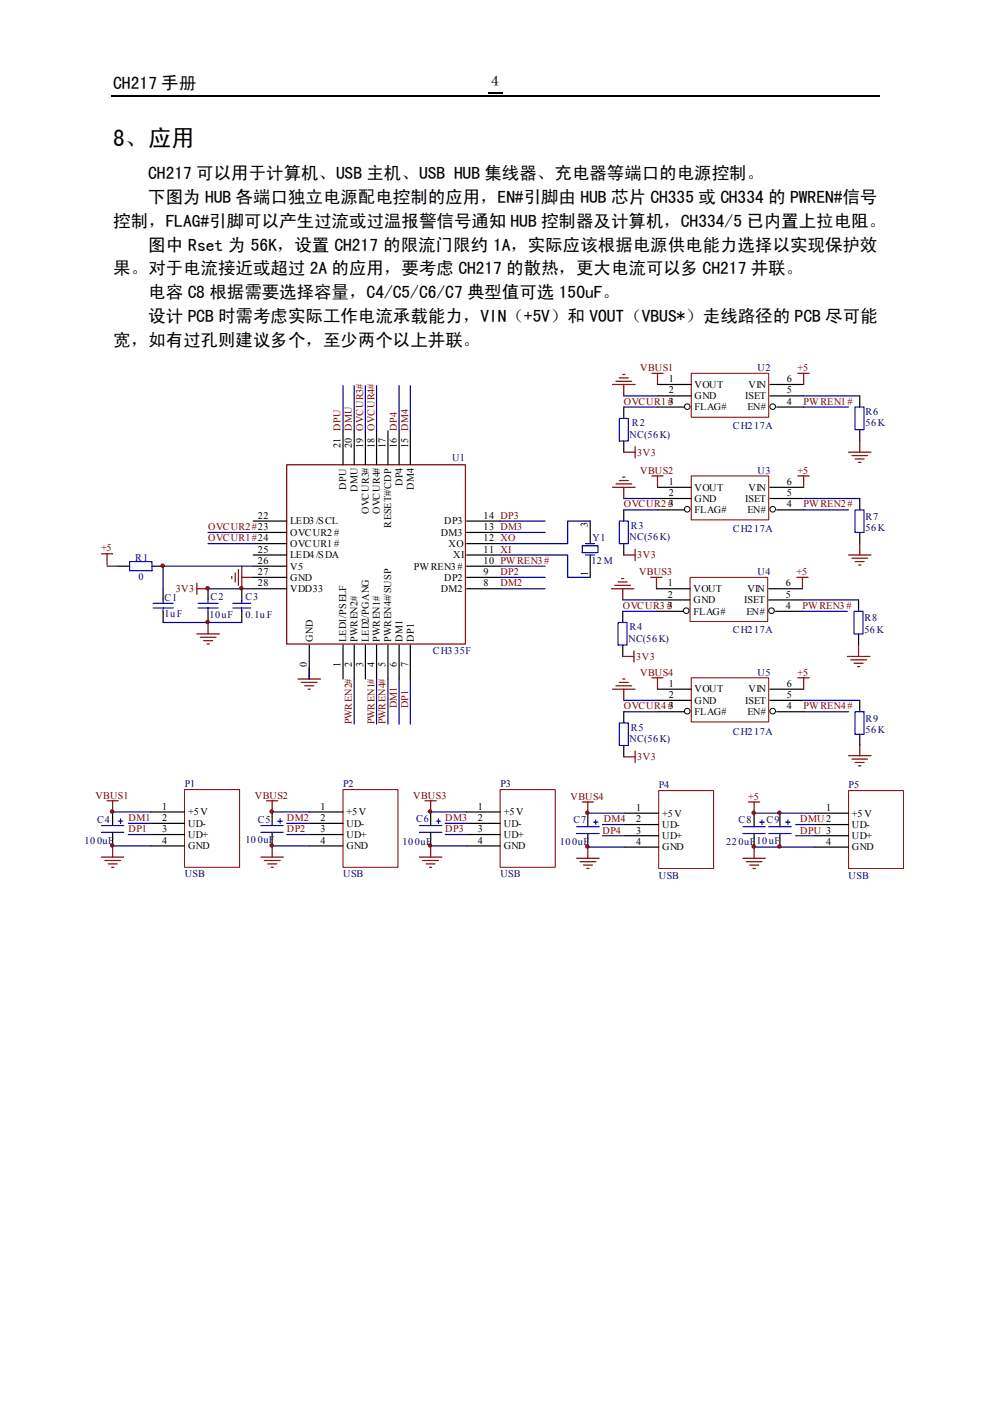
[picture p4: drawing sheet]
<svg xmlns="http://www.w3.org/2000/svg" width="210mm" height="297mm" viewBox="0 0 210 297" stroke-linecap="round" stroke-linejoin="round" font-family="sans-serif">
<path d="M103.4 19.7h3.2M23.5 20.3h163" fill="none" stroke="#000" stroke-width=".25"/>
<path d="M17.9 76.8h173.7v109.7h-173.7z" fill-rule="evenodd" fill="#fff"/>
<g fill="none" stroke="#800000" stroke-width=".25">
<path d="M132 79.4h.5M138.2 79.1h2.4M139.4 79.1v2.4M169.2 79.1h2.4M170.4 79.1v2.4M60.8 98.5h37.9v38.1h-37.9zM129.9 81.5h4.8M130.6 80.8h3.3M131.3 80.1h1.9M132.2 95.9h2.5M132.2 81.5v2.4M134.7 94.7v2.4"/>
<path d="M179.9 95.9h4.8M180.6 96.6h3.3M181.3 97.3h1.9M182 98h.5M182.3 93.5v2.4M21.5 117.4h2.4M22.7 117.4v2.4M129.9 103.3h4.8M130.6 102.6h3.3M131.3 101.9h1.9M132 101.2h.5M132.2 117.7h2.5"/>
<path d="M132.2 103.3v2.4M134.7 116.4v2.5M138.2 100.9h2.4M139.4 100.9v2.4M169.2 100.9h2.4M170.4 100.9v2.4M179.9 117.7h4.8M180.6 118.3h3.3M181.3 119.1h1.9M182 119.8h.5M182.3 115.3v2.4M41.7 124.8h2.4"/>
<path d="M41.7 134.4h4.8M41.7 123.6v2.4M42.5 135.1h3.3M43.2 135.8h1.9M43.9 136.6h.5M44.1 132v2.4M49.1 122.2v.5M49.9 121.5v1.9M50.5 120.8v3.3M51.3 122.4h2.4M51.3 120v4.8M129.6 124.8h4.8"/>
<path d="M130.3 124.1h3.4M131.1 123.4h1.9M131.8 122.7h.4M132 139.2h2.4M132 124.8v2.4M134.4 138v2.4M138 122.4h2.4M139.2 122.4v2.4M169 122.4h2.3M170.1 122.4v2.4M179.7 139.2h4.7M180.4 139.9h3.3"/>
<path d="M182 136.8v2.4M63.2 144h4.7M63.9 144.7h3.3M64.6 145.4h1.9M65.3 146.1h.5M65.6 141.5v2.5M129.9 146.1h4.8M130.6 145.4h3.3M131.3 144.7h1.9M132 144h.5M132.2 146.1v2.4M134.7 159.2v2.5"/>
<path d="M138.2 143.7h2.4M139.4 143.7v2.4M169.2 143.7h2.4M170.4 143.7v2.4M181.1 140.6h1.9M181.8 141.3h.5M182.3 157.8v2.4M22.7 169.8h2.4M23.9 169.8v2.4M23.9 179.4v2.3M56.5 169.8h2.4M57.7 169.8v2.4"/>
<path d="M57.7 179.4v2.3M90.1 169.8h2.4M91.3 169.8v2.4M91.3 179.4v2.3M123.4 170h2.4M124.6 170v2.4M124.6 179.6v2.4M132.2 160.5h2.5M158.7 170h2.4M159.9 170v2.4M159.9 179.6v2.4M179.9 160.2h4.8"/>
<path d="M180.6 160.9h3.3M181.3 161.7h1.9M182 162.4h.5M21.5 181.7h4.7M22.2 182.4h3.4M22.9 183.2h1.9M23.7 183.9h.4M55.3 181.7h4.8M56 182.4h3.4M56.8 183.2h1.9M57.5 183.9h.5M88.9 181.7h4.8"/>
<path d="M89.6 182.4h3.4M90.3 183.2h1.9M91.1 183.9h.4M122.3 182h4.7M123 182.7h3.3M123.7 183.4h1.9M124.4 184.1h.5M157.5 182h4.8M158.2 182.7h3.3M159 183.4h1.9M159.6 184.1h.5"/>
</g>
<g fill="none" stroke="#000" stroke-width=".25">
<path d="M72.7 91.3v7.2M75.1 91.3v7.2M77.5 91.3v7.2M79.8 91.3v7.2M82.3 91.3v7.2M84.6 91.3v7.2M87 91.3v7.2M132.2 86.3v2.4M132.2 93.5v2.4M139.4 86.3h5.7M139.4 81.5h7.2M139.4 83.9h7.2"/>
<path d="M163.2 81.5h7.2M163.2 83.9h7.2M164.7 86.3h5.7M182.3 83.9v2.4M182.3 91.1v2.4M53.7 112.9h7.1M53.7 117.7h7.1M53.7 115.3h7.1M53.7 110.5h7.1M98.9 112.9h7.1M98.9 117.7h7.1M98.9 115.3h7.1"/>
<path d="M98.9 110.5h7.1M125.1 110.5v4.8M125.1 117.7v4.7M132.2 108.1v2.4M132.2 115.3v2.4M139.4 108.1h5.7M139.4 103.3h7.2M139.4 105.7h7.2M163.2 103.3h7.2M163.2 105.7h7.2M164.7 108.1h5.7M182.3 105.7v2.4"/>
<path d="M182.3 112.9v2.4M25.1 120h2.4M32.2 120h2.4M34.6 124.8v2.4M34.6 129.6v2.4M44.1 124.8v2.4M44.1 129.6v2.4M51.3 124.8v2.4M51.3 129.6v2.4M53.7 120h7.1M53.7 124.8h7.1M53.7 122.4h7.1"/>
<path d="M65.6 136.8v7.2M72.7 136.8v7.2M75.1 136.8v7.2M77.5 136.8v7.2M79.8 136.8v7.2M82.3 136.8v7.2M84.6 136.8v7.2M87 136.8v7.2M98.9 120h7.1M98.9 124.8h7.1M98.9 122.4h7.1M132 129.6v2.4"/>
<path d="M132 136.8v2.4M139.2 129.6h5.7M139.2 124.8h7.1M139.2 127.2h7.1M163 124.8h7.1M163 127.2h7.1M164.4 129.6h5.7M182 127.2v2.4M182 134.4v2.4M132.2 150.9v2.4M132.2 158.1v2.4M139.4 150.9h5.7"/>
<path d="M139.4 146.1h7.2M139.4 148.5h7.2M163.2 146.1h7.2M163.2 148.5h7.2M164.7 150.9h5.7M182.3 148.5v2.4M182.3 155.7v2.4M23.9 172.2v2.8M23.9 176.5v2.9M32 172.2h7.1M32 179.4h7.1M32 176.9h7.1"/>
<path d="M32 174.6h7.1M57.7 172.2v2.8M57.7 176.5v2.9M65.6 172.2h7.1M65.6 179.4h7.1M65.6 176.9h7.1M65.6 174.6h7.1M91.3 172.2v2.8M91.3 176.5v2.9M98.9 172.2h7.1M98.9 179.4h7.1M98.9 176.9h7.1"/>
<path d="M98.9 174.6h7.1M124.6 172.4v2.9M124.6 176.7v2.9M132.5 172.4h7.2M132.5 179.6h7.2M132.5 177.2h7.2M132.5 174.8h7.2M159.9 172.4v2.9M159.9 176.7v2.9M165.4 172.4v2.9M165.4 176.7v2.9M172.8 172.4h7.1"/>
<path d="M172.8 179.6h7.1M172.8 177.2h7.1M172.8 174.8h7.1"/>
</g>
<g fill="none" stroke="#00f" stroke-width=".25">
<path d="M131.3 88.7h1.9v4.8h-1.9zM181.3 86.3h1.9v4.8h-1.9zM27.5 119.1h4.7v1.9h-4.7zM123.4 115.7h3.4v1.5h-3.4zM124.2 115.3h1.9M124.2 117.7h1.9M131.3 110.5h1.9v4.8h-1.9zM181.3 108.1h1.9v4.8h-1.9zM32.5 128.9h4.2M32.5 127.9h4.2M34.6 127.2v.7M34.6 128.9v.7"/>
<path d="M42 128.9h4.3M42 127.9h4.3M44.1 127.2v.7M44.1 128.9v.7M49.4 128.9h3.8M49.4 127.9h3.8M51.3 127.2v.7M51.3 128.9v.7M131.1 132h1.9v4.8h-1.9zM181.1 129.6h1.9v4.8h-1.9zM131.3 153.3h1.9v4.8h-1.9zM181.3 150.9h1.9v4.8h-1.9z"/>
<path d="M21.5 175h4.7M21.5 176.5h4.7M25.1 174.1h.9M25.6 173.6v1M55.3 175h4.8M55.3 176.5h4.8M58.9 174.1h1M59.4 173.6v1M88.9 175h4.8M88.9 176.5h4.8M92.5 174.1h.9M93 173.6v1"/>
<path d="M122.3 175.3h4.7M122.3 176.7h4.7M125.8 174.3h1M126.3 173.8v1M157.5 175.3h4.8M157.5 176.7h4.8M161.1 174.3h1M161.5 173.8v1M163 175.3h4.8M163 176.7h4.8M166.6 174.3h.9M167 173.8v1"/>
</g>
<path d="M146.6 79.1h16.4v9.4h-16.4zM146.6 100.9h16.4v9.3h-16.4zM146.3 122.4h16.5v9.4h-16.5zM146.6 143.7h16.4v9.4h-16.4zM39.1 167.4h11.7v16.5h-11.7zM72.7 167.4h11.7v16.5h-11.7zM106 167.4h11.7v16.5h-11.7zM139.7 167.6h11.6v16.5h-11.6zM179.9 167.6h11.7v16.5h-11.7z" fill="none" stroke="#800000" stroke-width=".21"/>
<g fill="none" stroke="#000" stroke-width=".21">
<circle cx="145.7" cy="86.2" r=".59"/>
<circle cx="163.8" cy="86.2" r=".59"/>
<circle cx="145.7" cy="108" r=".59"/>
<circle cx="163.8" cy="108" r=".59"/>
<circle cx="145.5" cy="129.5" r=".6"/>
<circle cx="163.6" cy="129.5" r=".6"/>
<circle cx="145.7" cy="150.8" r=".6"/>
<circle cx="163.8" cy="150.8" r=".6"/>
</g>
<g fill="none" stroke="#000080" stroke-width=".25">
<path d="M72.7 81.8v9.5M75.1 81.8v9.5M77.5 81.8v9.5M79.8 81.8v9.5M84.6 81.8v9.5M87 81.8v9.5M132.2 86.3h7.2M132.2 83.9h7.2M170.4 86.3h9.5M170.4 83.9h11.9M34.6 119.8v.2M44.1 115.3h9.6"/>
<path d="M44.1 112.9h9.6M106 117.7h14.4v4.7h4.7M106 112.9h9.6M106 110.5h9.6M125.1 110.5h-4.7v4.8h-14.4M132.2 108.1h7.2M132.2 105.7h7.2M170.4 108.1h9.5M170.4 105.7h11.9M22.7 120h2.4M34.6 132h16.7M44.1 124.8h9.6"/>
<path d="M53.7 120h-19.1v4.8M106 124.8h9.6M106 120h9.6M106 122.4h9.6M132 129.6h7.2M132 127.2h7.2M170.1 129.6h9.6M170.1 127.2h11.9M65.6 141.5v2.5M75.1 144v9.5M79.8 144v9.5M82.3 144v9.5"/>
<path d="M84.6 144v9.5M87 144v9.5M132.2 150.9h7.2M132.2 148.5h7.2M170.4 150.9h9.5M170.4 148.5h11.9M23.9 172.2h8.1M23.9 179.4h8.1M27.2 176.9h4.8M27.2 174.6h4.8M57.7 172.2h7.9M57.7 179.4h7.9"/>
<path d="M60.8 176.9h4.8M60.8 174.6h4.8M91.3 172.2h7.6M91.3 179.4h7.6M94.4 176.9h4.5M94.4 174.6h4.5M124.6 172.4h7.9M124.6 179.6h7.9M127.7 174.8h4.8M127.7 177.2h4.8M159.9 179.6h12.9M159.9 179.1v.7"/>
<path d="M168.7 174.8h4.1M168.7 177.2h4.1M172.8 172.4h-12.9v.3"/>
</g>
<g fill="#800000" stroke="#800000" stroke-width=".21">
<circle cx="124.5" cy="172.3" r=".36"/>
<circle cx="124.5" cy="179.5" r=".36"/>
<circle cx="44" cy="131.9" r=".36"/>
<circle cx="44" cy="124.7" r=".36"/>
<circle cx="34.5" cy="119.9" r=".36"/>
<circle cx="51.2" cy="124.7" r=".36"/>
<circle cx="159.8" cy="179.5" r=".36"/>
<circle cx="91.2" cy="172.1" r=".36"/>
<circle cx="91.2" cy="179.2" r=".36"/>
<circle cx="57.6" cy="172.1" r=".36"/>
<circle cx="57.6" cy="179.2" r=".36"/>
<circle cx="23.8" cy="172.1" r=".36"/>
<circle cx="23.8" cy="179.2" r=".36"/>
<circle cx="159.8" cy="172.3" r=".36"/>
<circle cx="165.3" cy="172.3" r=".36"/>
<circle cx="165.3" cy="179.5" r=".36"/>
</g>
<text font-size="5" x="24" y="30.9">8、应用</text>
<g font-size="3.7">
<text x="24" y="18.8">CH217 手册</text>
<text x="31.4" y="38">CH217 可以用于计算机、USB 主机、USB HUB 集线器、充电器等端口的电源控制。</text>
<text x="31.4" y="43.1">下图为 HUB 各端口独立电源配电控制的应用，EN#引脚由 HUB 芯片 CH335 或 CH334 的 PWREN#信号</text>
<text x="24" y="48.1">控制，FLAG#引脚可以产生过流或过温报警信号通知 HUB 控制器及计算机，CH334/5 已内置上拉电阻。</text>
<text x="31.4" y="53.2">图中 Rset 为 56K，设置 CH217 的限流门限约 1A，实际应该根据电源供电能力选择以实现保护效</text>
<text x="24" y="58.2">果。对于电流接近或超过 2A 的应用，要考虑 CH217 的散热，更大电流可以多 CH217 并联。</text>
<text x="31.4" y="63.2">电容 C8 根据需要选择容量，C4/C5/C6/C7 典型值可选 150uF。</text>
<text x="31.4" y="68.3">设计 PCB 时需考虑实际工作电流承载能力，VIN（+5V）和 VOUT（VBUS*）走线路径的 PCB 尽可能</text>
<text x="24" y="73.3">宽，如有过孔则建议多个，至少两个以上并联。</text>
</g>
<text font-size="3.2" x="103.4" y="18.2">４</text>
<g font-size="2.2" fill="#800000">
<text x="135.7" y="78.7">VBUS1</text>
<text x="169.1" y="78.7">+5</text>
<text x="132.3" y="85.8">OVCUR1#3</text>
<text x="170.4" y="85.8">PWREN1#</text>
<text x="72.2" y="91.4" transform="rotate(-90 72.2 91.4)">DPU</text>
<text x="74.6" y="91.4" transform="rotate(-90 74.6 91.4)">DMU</text>
<text x="77" y="91.4" transform="rotate(-90 77 91.4)">OVCUR3#</text>
<text x="79.4" y="91.4" transform="rotate(-90 79.4 91.4)">OVCUR4#</text>
<text x="84.2" y="91.4" transform="rotate(-90 84.2 91.4)">DP4</text>
<text x="86.5" y="91.4" transform="rotate(-90 86.5 91.4)">DM4</text>
<text x="135.1" y="96.6">3V3</text>
<text x="135.7" y="100.4">VBUS2</text>
<text x="169.1" y="100.4">+5</text>
<text x="132.3" y="107.6">OVCUR2#3</text>
<text x="170.4" y="107.6">PWREN2#</text>
<text x="44.2" y="112.4">OVCUR2#23</text>
<text x="21.4" y="116.9">+5</text>
<text x="44.2" y="114.8">OVCUR1#24</text>
<text x="135.1" y="118.3">3V3</text>
<text x="37.3" y="125.5">3V3</text>
<text x="106.1" y="124.3">DM2</text>
<text x="106.1" y="121.9">DP2</text>
<text x="135.5" y="121.9">VBUS3</text>
<text x="168.9" y="121.9">+5</text>
<text x="132" y="129.1">OVCUR3#3</text>
<text x="170.1" y="129.1">PWREN3#</text>
<text x="134.9" y="139.9">3V3</text>
<text x="135.7" y="143.2">VBUS4</text>
<text x="169.1" y="143.2">+5</text>
<text x="74.6" y="153.5" transform="rotate(-90 74.6 153.5)">PWREN2#</text>
<text x="79.4" y="153.5" transform="rotate(-90 79.4 153.5)">PWREN1#</text>
<text x="81.7" y="153.5" transform="rotate(-90 81.7 153.5)">PWREN4#</text>
<text x="84.2" y="150.2" transform="rotate(-90 84.2 150.2)">DM1</text>
<text x="86.5" y="150.2" transform="rotate(-90 86.5 150.2)">DP1</text>
<text x="132.3" y="150.4">OVCUR4#3</text>
<text x="170.4" y="150.4">PWREN4#</text>
<text x="135.1" y="161.1">3V3</text>
<text x="20.2" y="169.3">VBUS1</text>
<text x="54.1" y="169.3">VBUS2</text>
<text x="87.6" y="169.3">VBUS3</text>
<text x="121" y="169.5">VBUS4</text>
<text x="158.6" y="169.5">+5</text>
<text x="27.2" y="176.5">DP1</text>
<text x="27.2" y="174.1">DM1</text>
<text x="60.8" y="176.5">DP2</text>
<text x="60.8" y="174.1">DM2</text>
<text x="94.4" y="176.5">DP3</text>
<text x="94.4" y="174.1">DM3</text>
<text x="127.8" y="176.7">DP4</text>
<text x="128" y="174.3">DM4</text>
<text x="169.7" y="176.7">DPU 3</text>
<text x="169.7" y="174.3">DMU2</text>
</g>
<g font-size="2.2">
<text x="141.8" y="83.4">2</text>
<text x="141.8" y="81.1">1</text>
<text x="147.3" y="82.2">VOUT</text>
<text x="158.7" y="82.2">VIN</text>
<text x="166.8" y="83.4">5</text>
<text x="166.8" y="81.1">6</text>
<text x="147.3" y="84.7">GND</text>
<text x="147.3" y="87">FLAG#</text>
<text x="158" y="84.7">ISET</text>
<text x="158.5" y="87">EN#</text>
<text x="166.8" y="85.8">4</text>
<text x="72.2" y="94.9" transform="rotate(-90 72.2 94.9)">21</text>
<text x="74.6" y="94.9" transform="rotate(-90 74.6 94.9)">20</text>
<text x="77" y="94.9" transform="rotate(-90 77 94.9)">19</text>
<text x="79.4" y="94.9" transform="rotate(-90 79.4 94.9)">18</text>
<text x="81.7" y="94.9" transform="rotate(-90 81.7 94.9)">17</text>
<text x="84.2" y="94.9" transform="rotate(-90 84.2 94.9)">16</text>
<text x="86.5" y="94.9" transform="rotate(-90 86.5 94.9)">15</text>
<text x="73.4" y="103.8" transform="rotate(-90 73.4 103.8)">DPU</text>
<text x="75.8" y="104.3" transform="rotate(-90 75.8 104.3)">DMU</text>
<text x="85.3" y="103.1" transform="rotate(-90 85.3 103.1)">DP4</text>
<text x="87.7" y="103.8" transform="rotate(-90 87.7 103.8)">DM4</text>
<text x="141.8" y="105.2">2</text>
<text x="141.8" y="102.8">1</text>
<text x="147.3" y="106.4">GND</text>
<text x="147.3" y="104">VOUT</text>
<text x="158" y="106.4">ISET</text>
<text x="158.7" y="104">VIN</text>
<text x="166.8" y="107.6">4</text>
<text x="166.8" y="105.2">5</text>
<text x="166.8" y="102.8">6</text>
<text x="54.7" y="110">22</text>
<text x="61.6" y="111.2">LED3/SCL</text>
<text x="61.6" y="113.6">OVCUR2#</text>
<text x="78.2" y="109.1" transform="rotate(-90 78.2 109.1)">OVCUR3#</text>
<text x="80.6" y="109.1" transform="rotate(-90 80.6 109.1)">OVCUR4#</text>
<text x="82.9" y="111.9" transform="rotate(-90 82.9 111.9)">RESET#/CDP</text>
<text x="93.5" y="113.6">DM3</text>
<text x="94.2" y="111.2">DP3</text>
<text x="102.5" y="112.4">13 DM3</text>
<text x="102.5" y="110">14 DP3</text>
<text x="124.6" y="111.7" transform="rotate(-90 124.6 111.7)">3</text>
<text x="147.3" y="108.8">FLAG#</text>
<text x="158.5" y="108.8">EN#</text>
<text x="54.7" y="119.5">26</text>
<text x="54.7" y="117.2">25</text>
<text x="61.6" y="116">OVCUR1#</text>
<text x="61.6" y="118.3">LED4/SDA</text>
<text x="95.1" y="116">XO</text>
<text x="96.1" y="118.3">XI</text>
<text x="102.5" y="119.5">10 PWREN3#</text>
<text x="102.5" y="117.2">11 XI</text>
<text x="102.5" y="114.8">12 XO</text>
<text x="54.7" y="121.9">27</text>
<text x="54.7" y="124.3">28</text>
<text x="61.6" y="120.8">V5</text>
<text x="61.6" y="123.1">GND</text>
<text x="61.6" y="125.5">VDD33</text>
<text x="87.8" y="120.8">PWREN3#</text>
<text x="93.5" y="125.5">DM2</text>
<text x="94.2" y="123.1">DP2</text>
<text x="102.5" y="124.3">8</text>
<text x="102.5" y="121.9">9</text>
<text x="124.6" y="122.2" transform="rotate(-90 124.6 122.2)">1</text>
<text x="141.6" y="124.3">1</text>
<text x="147.1" y="125.5">VOUT</text>
<text x="158.5" y="125.5">VIN</text>
<text x="166.6" y="124.3">6</text>
<text x="141.6" y="126.7">2</text>
<text x="147.1" y="127.9">GND</text>
<text x="147.1" y="130.3">FLAG#</text>
<text x="157.8" y="127.9">ISET</text>
<text x="158.2" y="130.3">EN#</text>
<text x="166.6" y="126.7">5</text>
<text x="166.6" y="129.1">4</text>
<text x="66.3" y="136.1" transform="rotate(-90 66.3 136.1)">GND</text>
<text x="73.4" y="136.1" transform="rotate(-90 73.4 136.1)">LED1/PSELF</text>
<text x="75.8" y="136.1" transform="rotate(-90 75.8 136.1)">PWREN2#</text>
<text x="78.2" y="136.1" transform="rotate(-90 78.2 136.1)">LED2/PGANG</text>
<text x="80.6" y="136.1" transform="rotate(-90 80.6 136.1)">PWREN1#</text>
<text x="82.9" y="136.1" transform="rotate(-90 82.9 136.1)">PWREN4#/SUSP</text>
<text x="85.3" y="136.1" transform="rotate(-90 85.3 136.1)">DM1</text>
<text x="87.7" y="136.1" transform="rotate(-90 87.7 136.1)">DP1</text>
<text x="65.1" y="141.3" transform="rotate(-90 65.1 141.3)">0</text>
<text x="72.2" y="141.3" transform="rotate(-90 72.2 141.3)">1</text>
<text x="74.6" y="141.3" transform="rotate(-90 74.6 141.3)">2</text>
<text x="77" y="141.3" transform="rotate(-90 77 141.3)">3</text>
<text x="79.4" y="141.3" transform="rotate(-90 79.4 141.3)">4</text>
<text x="81.7" y="141.3" transform="rotate(-90 81.7 141.3)">5</text>
<text x="84.2" y="141.3" transform="rotate(-90 84.2 141.3)">6</text>
<text x="86.5" y="141.3" transform="rotate(-90 86.5 141.3)">7</text>
<text x="141.8" y="148">2</text>
<text x="141.8" y="145.6">1</text>
<text x="147.3" y="149.2">GND</text>
<text x="147.3" y="146.8">VOUT</text>
<text x="158" y="149.2">ISET</text>
<text x="158.7" y="146.8">VIN</text>
<text x="166.8" y="148">5</text>
<text x="166.8" y="145.6">6</text>
<text x="147.3" y="151.6">FLAG#</text>
<text x="158.5" y="151.6">EN#</text>
<text x="166.8" y="150.4">4</text>
<text x="34.4" y="171.7">1</text>
<text x="39.9" y="172.9">+5V</text>
<text x="68" y="171.7">1</text>
<text x="73.4" y="172.9">+5V</text>
<text x="101.3" y="171.7">1</text>
<text x="106.8" y="172.9">+5V</text>
<text x="134.9" y="171.9">1</text>
<text x="140.4" y="173.1">+5V</text>
<text x="175.2" y="171.9">1</text>
<text x="180.6" y="173.1">+5V</text>
<text x="34.4" y="178.8">4</text>
<text x="34.4" y="176.5">3</text>
<text x="34.4" y="174.1">2</text>
<text x="39.9" y="177.7">UD+</text>
<text x="39.9" y="175.3">UD-</text>
<text x="68" y="178.8">4</text>
<text x="68" y="176.5">3</text>
<text x="68" y="174.1">2</text>
<text x="73.4" y="177.7">UD+</text>
<text x="73.4" y="175.3">UD-</text>
<text x="101.3" y="178.8">4</text>
<text x="101.3" y="176.5">3</text>
<text x="101.3" y="174.1">2</text>
<text x="106.8" y="177.7">UD+</text>
<text x="106.8" y="175.3">UD-</text>
<text x="134.9" y="179.1">4</text>
<text x="134.9" y="176.7">3</text>
<text x="134.9" y="174.3">2</text>
<text x="140.4" y="177.9">UD+</text>
<text x="140.4" y="175.5">UD-</text>
<text x="175.2" y="179.1">4</text>
<text x="180.6" y="177.9">UD+</text>
<text x="180.6" y="175.5">UD-</text>
<text x="39.9" y="180.1">GND</text>
<text x="73.4" y="180.1">GND</text>
<text x="106.8" y="180.1">GND</text>
<text x="140.4" y="180.3">GND</text>
<text x="180.6" y="180.3">GND</text>
</g>
<g font-size="2.2" fill="#000080">
<text x="160.6" y="78.7">U2</text>
<text x="183.5" y="88">R6</text>
<text x="133.5" y="92.8">NC(56K)</text>
<text x="133.9" y="90.4">R2</text>
<text x="155.4" y="90.9">CH217A</text>
<text x="183.5" y="90.4">56K</text>
<text x="95.8" y="97.8">U1</text>
<text x="160.6" y="100.4">U3</text>
<text x="133.7" y="112.1">R3</text>
<text x="155.4" y="112.8">CH217A</text>
<text x="183.5" y="110.2">R7</text>
<text x="183.5" y="112.6">56K</text>
<text x="28.7" y="118.9">R1</text>
<text x="125.4" y="119.5">12M</text>
<text x="125.6" y="114.8">Y1</text>
<text x="133.5" y="114.5">NC(56K)</text>
<text x="29.4" y="122.9">0</text>
<text x="160.6" y="121.9">U4</text>
<text x="34.9" y="127.5">C1</text>
<text x="34.9" y="130.8">1uF</text>
<text x="44.4" y="131">10uF</text>
<text x="44.6" y="127.2">C2</text>
<text x="52" y="127.2">C3</text>
<text x="52" y="131">0.1uF</text>
<text x="183.3" y="131.8">R8</text>
<text x="133.2" y="136">NC(56K)</text>
<text x="133.5" y="133.7">R4</text>
<text x="155.4" y="134.1">CH217A</text>
<text x="183.3" y="134.1">56K</text>
<text x="91.8" y="138.7">CH335F</text>
<text x="160.6" y="143.2">U5</text>
<text x="133.7" y="155">R5</text>
<text x="155.4" y="155.9">CH217A</text>
<text x="183.5" y="153">R9</text>
<text x="183.5" y="155.4">56K</text>
<text x="133.5" y="157.3">NC(56K)</text>
<text x="39.2" y="166.9">P1</text>
<text x="72.7" y="166.9">P2</text>
<text x="106.1" y="166.9">P3</text>
<text x="139.7" y="167.2">P4</text>
<text x="179.9" y="167.2">P5</text>
<text x="17.9" y="178.8">100uF</text>
<text x="20.6" y="174.6">C4</text>
<text x="52" y="178.6">100uF</text>
<text x="54.7" y="174.6">C5</text>
<text x="85.3" y="179.1">100uF</text>
<text x="88.2" y="174.3">C6</text>
<text x="118.7" y="179.1">100uF</text>
<text x="121.6" y="174.6">C7</text>
<text x="154" y="179.1">220uF</text>
<text x="156.6" y="174.6">C8</text>
<text x="160.4" y="178.8">10uF</text>
<text x="162.5" y="174.6">C9</text>
<text x="39.2" y="186">USB</text>
<text x="72.7" y="186">USB</text>
<text x="106.1" y="186">USB</text>
<text x="139.7" y="186.3">USB</text>
<text x="179.9" y="186.3">USB</text>
</g>
</svg>
